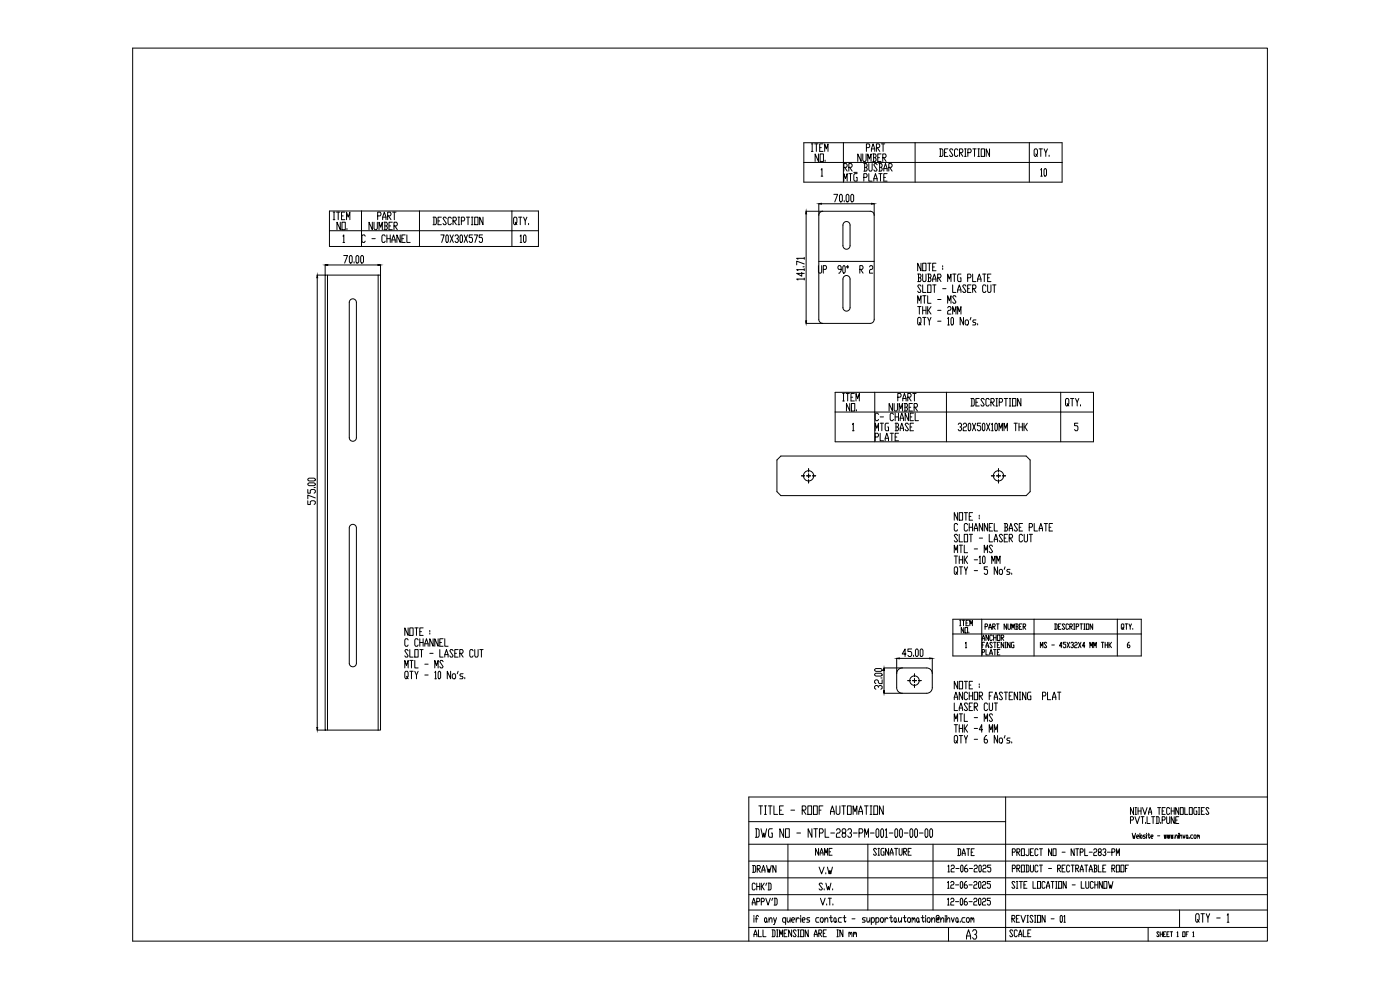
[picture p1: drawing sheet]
<svg xmlns="http://www.w3.org/2000/svg" width="841mm" height="594mm" viewBox="0 0 841 594" stroke-linecap="round" stroke-linejoin="round" font-family="sans-serif">
<!-- layer: 0 -->
<g fill="none" stroke="#000" stroke-width=".6">
<path d="M80 29h681v536h-681zM483 86h155v23h-155zM483 98h155M487 86h1M487 91h1M488 86v5M489 86h2M490 86v5M492 92v5l-2-5v5M492 89h1M493 92h2v5h-2zM494 86h-2v5h2"/>
<path d="M495 91v-5l1 3 1-3v5M496 96v1M507 86v23M519 98v5M522 98v4v1h1l1-1v-4M527 99l-1-1h-1v1l2 3-1 1h-1v-1M528 98v5M550 86v23M564 89h2v1v3v1h-2M565 89v5M567 92h1M569 89h-2v5h2"/>
<path d="M572 90v-1h-1l-1 1 2 3v1h-1l-1-1M575 90v-1h-1l-1 1v3l1 1h1v-1M576 92h2v-1v-2h-2v5M577 92l1 2M579 94h1M579 89h1M580 89v5M581 92h2v-1v-2h-2v5M584 89h2M585 89v5M587 94h1M587 89h1"/>
<path d="M588 89v5M589 89h2v5h-2zM594 89v5l-2-5v5M618 86v23M622 92l1 1-1 1-1-4 1-1h1v1v3v1M624 89h2M625 89v5M627 89l1 3v2M629 89l-1 3M630 93v1M493 102l1-1v5M493 106h1"/>
<path d="M507 101h1l1-1-1-2h-1v5M510 101h1l1-1-1-2h-1v5M531 103l1-5 1 5M534 101h1l1-1-1-2h-1v5M198 127h125v21h-125zM198 139h125M200 127h1M200 132h1M201 127v5M202 127h2M203 127v5M204 133v5l-2-5v5"/>
<path d="M205 130h1M205 133h2v5h-2zM207 127h-2v5h2M208 132v-5l1 3 1-3v5M208 137v1M217 127v12M252 127v21M260 130h2v1v3v1h-2M261 130v5M263 133h1M265 130h-2v5h2M268 131v-1h-1l-1 1 2 3v1h-1l-1-1"/>
<path d="M271 131v-1h-1l-1 1 1 4h1v-1M272 133h2v-1v-2h-2v5M273 133l1 2M275 135h1M275 130h1M276 130v5M277 133h2v-1v-2h-2v5M280 130h2M281 130v5M283 135h1M283 130h1M284 130v5"/>
<path d="M285 130h2v5h-2zM290 130v5l-2-5v5M308 127v21M310 133v1l-1 1v-1v-3v-1h1l1 1-1 3 1 1M312 130h2M313 130v5M315 130l1 3v2M317 130l-1 3M318 134v1M493 127h1h29l2 1v64l-1 2h-30l-2-1v-64zM507 134a2.1 2.1 0 0 1 2-1 2.1 2.1 0 0 1 2 2v13a2.1 2.1 0 0 1-2 2 2.1 2.1 0 0 1-3-2v-13zM206 142l1-1v5"/>
<path d="M206 146h1M492 157h33M553 158v5l-2-5v5M554 158h2v5h-2zM557 158h2M558 158v5M562 158h-2v5M566 160h.1M195 165h2v274h-2zM197 165h30M227 165h2v274h-2M227 165v274"/>
<path d="M506 168v17a2.1 2.1 0 0 0 3 2 2.1 2.1 0 0 0 2-2v-17M560 160h1M214 182v81M214 182a2.1 2.1 0 0 0-2-3 2.1 2.1 0 0 0-2 3v81a2.1 2.1 0 0 0 2 2 2.1 2.1 0 0 0 2-2M552 194h1l-1 1-1-1v-3h1h1v3v1M555 191v4M557 191l1 2v2M559 191l-1 2M563 193h2M569 191h1v4M569 195h1M572 191h1l-1 4-1-1v-3z"/>
<path d="M579 191v4l-2-4v4M580 192h1l1 1-1 2h-1v-1zM583 191v1M586 192h-1l-1 1 1 1h1v1h-2M587 194v1M502 236h155v29h-155zM526 236v29M569 236v29M583 239h2v1v3v1h-2M584 239v5M588 239h-2v5h2M598 239h1"/>
<path d="M599 239v5M603 239h2M604 239v5M606 239h1M607 239v5M608 239h2v5h-2zM613 239v5l-2-5v5M637 236v29M643 239h2M644 239v5M646 239l1 3v2M648 239l-1 3"/>
<path d="M502 248h155M510 242v5l-2-5v5M511 242h2v5h-2zM512 255l1-1v5M512 259h1M514 246v1M576 255v-1h1l1 1v1h-1M577 256l1 1-1 2h-1v-1M579 255v-1h1l1 1-1 1h-1v1v2h2M582 254l1 1v3v1l-1-1zM584 254l2 5M586 254l-2 5"/>
<path d="M586 242h1M589 254h-2v2h2v3h-1l-1-1M591 254l1 1-1 4-1-1v-3zM591 240v-1h-1l-1 1 2 3v1h-1l-1-1M593 254l2 5M594 240v-1h-1l-1 1v3l1 1h1v-1M595 254l-2 5M595 242h2v-1v-2h-2v5M596 255v-1v5M596 259h1M596 242l1 2M598 254l1 1v4l-1-1v-3z"/>
<path d="M598 244h1M600 259v-5l1 3 1-3v5M600 242h2v-1v-2h-2v5M603 259v-5l1 3 1-3v5M606 244h1M609 254h2M610 254v5M612 254v5M612 256h2M614 254v5M615 254v5M616 256l1 3"/>
<path d="M617 254l-2 2M641 242l1 1-1 1-1-4 1-1h1v1v3v1M648 254h-2v2h1h1v2l-1 1h-1v-1M649 243v1M467 276l2-2h147l3 2v19l-3 3h-147l-2-3zM481 286h2M486 285v1h-1M486 282v1M486 288v2M487 286h-1v1M488 286h2M596 286h1"/>
<path d="M600 285v1h-1M600 282v1M600 288v2M601 286h-1v1M602 286h2M214 317v81M214 317a2.1 2.1 0 0 0-2-2 2.1 2.1 0 0 0-2 2v81a2.1 2.1 0 0 0 2 3 2.1 2.1 0 0 0 2-3M575 308v4l-2-4v4M576 308h2v4h-2zM579 308h2M580 308v4M582 310h1"/>
<path d="M584 308h-2v4M588 309v1M574 334v5M576 334v5M578 334v5M579 334v5M580 336l1 3M588 335l1-1v5M588 339h1M591 334l1 1v3l-1 1-1-1zM596 339v-5l1 3 1-3v5M599 339v-5l1 3 1-3v5"/>
<path d="M574 344h1l-1 1-1-1 1-3h1v3v1M576 341h2M577 341v4M579 341l1 2v2M581 341l-1 2M585 343h2M593 341h-2v1h2v1v2h-1l-1-1M599 341v4l-2-4v4M601 342h1v1v2h-1l-1-1zM604 341l-1 1M607 342h-2v1v1h1h1l-1 1h-1M608 344v1"/>
<path d="M245 377v5l-2-5v5M246 377h2v5h-2zM249 377h2M250 377v5M252 379h1M254 377h-2v5M258 379h.1M572 372h114v22h-114zM577 373h.1M577 376h.1M577 373v3M578 373h2"/>
<path d="M579 373v3M579 377v3l-2-3v3M580 377h1v3h-1zM580 374h1M582 373h-2v3h2M582 380h.1M583 376v-3v2l1-2v3M621 372v22M634 375h1v2l-1 1M634 375v3M636 376h1M637 375h-1v3h1"/>
<path d="M640 375h-1h-1l2 2-1 1-1-1M642 375h-2l1 3 1-1M643 376h1v-1h-1v3M643 376l1 2M645 378h1M645 375h1M645 375v3M646 376h2v-1h-2v3M649 375h1M650 375v3M651 378h1M651 375h1"/>
<path d="M651 375v3M653 375h1v3h-1zM656 375v3l-1-3v3M671 372v22M674 377h1l-1 1v-3h1v3M676 375h1M677 375v3M678 375l1 3M680 375l-1 1M680 377v1M572 381h114M580 386v3"/>
<path d="M580 389h1M590 381v13M592 386h-2v3M592 389l1-3 1 3M596 386h-1l1 3h-1M598 386v3M601 386h-2v3M603 386v3l-2-3v3M604 389h1M604 386v3M607 386v3l-2-3v3M609 386h-1v3h1v-2"/>
<path d="M625 389v-3l1 2 1-2v3M629 386h-1h-1l2 3h-1h-1M632 387h1M638 388h-2l2-2v3M640 386h-1v1h1v2h-1M641 386l2 3M643 386l-2 3M643 386h1h1l-1 1M644 387v2h-1M646 386h1v1l-1 1v1h1M648 386l1 3M649 386l-1 3"/>
<path d="M652 388h-2l1-2v3M655 389v-3v2l1-2v3M657 389v-3l1 2 1-2v3M662 386h1M662 386v3M664 387h1M664 386v3M665 386v3M666 386v3M667 387l1 2M668 386l-2 1M678 386l-1 1v2h1v-2h-1"/>
<path d="M244 406l1 1-1 1-1-1v-3l1-1h1v1v3v1M247 403v5M249 403l1 2v3M251 403l-1 2M255 405h2M261 404l1-1v5M261 408h1M264 403l1 1-1 4-1-1zM271 403v5l-2-5v5M272 405h1h1l-1 3h-1v-1zM275 403v2M278 405h-1h-1l1 1h1v1v1h-2"/>
<path d="M279 407v1M540 402l2-1h15a3 3 0 0 1 3 4v8a3 3 0 0 1-3 3h-15a3 3 0 0 1-3-3v-8zM545 409h2M549 408v1h-1M549 405v1M549 411v2M551 409h-2v1M552 409h1M197 439h30M574 445l1 1h-1h-1l1-4h1v1v3M577 442v4M579 442l1 2v2"/>
<path d="M581 442l-1 2M585 444h2M593 442l-2 1v3h1h1v-2h-2M599 442v4l-2-4v4M601 443h1v1v2h-1h-1zM604 442l-1 1M607 443h-2v1v1h1l1 1h-1h-1M608 446h.1M604 479v86M761 479h-311v86M450 494h154M679 493h1l1-1-1-1h-1v4"/>
<path d="M682 491l1 4 2-4M686 491v4M688 494v1M689 491v4h2M693 491v4M695 491h1v3v1h-1M695 491v4M697 494v1M698 493h2v-1v-1h-2v4M701 491v4h1l1-1v-3M705 491v4l-1-4v4M708 491h-2v4h2"/>
<path d="M450 507h311M450 517h311M473 507v40M521 507v40M527 510h-1h-1l2 3-1 1h-1v-1M527 510h1M527 514h1M528 510v4M531 510h-1h-1l1 4h1v-2M534 510v4l-2-4v4M535 514l1-4v4M535 512h1"/>
<path d="M537 510h2M538 510v4M540 510l1 4 1-1v-3M543 512h1l1-1-1-1h-1v4M543 512l2 2M546 512h.1M547 510h-1v4h1M560 507v40M680 501l1 3v-2v2l1-3M683 503h1v-1h-1v1l1 1M685 501v3M685 502h1v2l-1-1z"/>
<path d="M688 502h-1v1h1l-1 1M689 501h.1M689 502v2M689 502h2M690 501v2v1l1-1M691 503h1v-1h-1v1l1 1M695 502h2M699 502l1 2v-2v2l1-2M701 502l1 2v-2v2l1-2M703 502l1 2v-2v2l1-2M705 503v1M706 503l1-1v2"/>
<path d="M706 502v2M708 501h.1M708 502v2M709 503l1-1v2M709 501v3M711 502v2l1-2M713 502h1l-1 2v-1zM714 503v1M715 503v1M717 502h-2l1 2h1M718 502h1l-1 2-1-1zM719 502h1v1"/>
<path d="M719 502v2M720 502l1 2M450 537h311M450 527h311M454 531l-1-1h-1v1v3v1h1l1-1M455 530v5M455 533h1M456 530v5M457 530v5M458 533l1 2M459 530l-2 3M460 530v2"/>
<path d="M461 530h2v1v3v1h-2M462 530v5M493 540l1 4 2-4M494 531v-1h-1l-1 1 2 3v1h-1l-1-1M495 534v1M496 530l1 5 1-2v2l1-5M498 540h1M498 540v4M500 534v1M569 530l1-1v5M569 534h1M571 530l1-1h1v1v2h-1h-1v2h2"/>
<path d="M574 532h2M577 540h1v4l-1-1zM577 529l1 1v4l-1-1zM581 529l-2 2v2l1 1h1v-2h-2M581 540l-2 1v2l1 1h1v-1v-1h-2M582 532h2M585 530v-1h1l1 1-1 2h-1v2h2M588 529l1 1v4l-1-1zM588 540h1v4l-1-1zM590 530l1-1h1v1v2h-1h-1v2h2M595 540h-2v1h2v1v2h-1l-1-1M595 529h-2v2h2v1v2h-1l-1-1"/>
<path d="M610 530l-1-1h-1v1l2 3-1 1h-1v-1M611 529h.1M611 534h.1M611 529v5M612 529h2M613 529v5M615 532h1M617 529h-2v5h2M621 529v5h1M623 529h2v5h-2zM628 530l-1-1h-1v1v4h1l1-1M629 534l1-5 1 5"/>
<path d="M629 532h2M631 529h2M632 529v5M634 529h1M634 534h1M635 529v5M636 529h2v5h-2zM640 529v5l-1-5v5M644 532h2M650 529v5h1M652 529l1 5h1v-1v-4M657 530l-1-1h-1v1v3v1h1l1-1"/>
<path d="M658 532h2M658 529v5M660 529v5M662 529v5l-2-5v5M663 529h2v5h-2zM666 529l1 5v-2l1 2 1-5M450 557h311M450 547h311M453 550v1M453 551v3M454 552h1M456 551l-1-1-1 1v3"/>
<path d="M460 551l1 1-1 2-1-1zM461 553v1M462 553l1-2 1 3M462 551v3M465 551l1 3M466 551l-1 4M472 552l-1-1-1 1 1 2h1M472 551v4M473 551v3l2-1M475 551v3M476 553h1v-1v-1h-1v1v1v1h1M478 551v3"/>
<path d="M480 552l-1-1-1 2M481 550v1M481 551v3M482 553h1l1-1-1-1h-1v1v1v1h1M486 551h-1v1l1 1v1h-1M492 551h-1l-1 1 1 2h1M493 551h1l1 1-1 2h-1v-1zM495 553l2-2v3M495 551v3M497 543v1M498 551h2M499 550v3l1 1v-1"/>
<path d="M500 543v1M501 551l1 1v2l-1-1zM502 553l1 1M505 551h-1v1v2h1M506 551h2M507 550v3l1 1v-1M512 552h2M520 551h-2v1l2 1-1 1h-1M521 551v3l2-1M523 551v3M523 552l1-1h1v1v2h-2M523 551v4"/>
<path d="M526 552l1-1h1v1v2h-2M526 551v4M529 551h1l1 1-1 2h-1v-1zM532 551v3M533 552v-1l-1 2M534 551h2M535 550v3l1 1v-1M537 551l1 1v2l-1-1zM538 553l1 1M540 551v3l2-1M542 551v3M542 551h2"/>
<path d="M543 550v3l1 1v-1M546 551h1v1v2h-1l-1-1zM548 552v-1l1 2M548 551v3M549 552v-1l1 1v2M551 551l1 1v2l-1-1zM552 553v1M553 551h2M554 550v3l1 1v-1M556 550v1M556 551v3M557 551h1l1 1-1 2h-1v-1z"/>
<path d="M560 553l1-2 1 3M560 551v3M564 552l-1 1v-2h1v2v-1v-2h-1l-1 3 1 1h1M565 553l1-2 1 3M565 551v3M568 550v1M568 551v3M569 553l1-2 1 3M569 550v4M569 540h1v4M569 544h1M570 557v8"/>
<path d="M571 540h1h1v2h-1h-1v2h2M571 551l1 3 1-3M574 542h2M575 551l1 1-1 2-1-1zM576 553v1M577 553v1M580 551h-2v1v2h2M581 551h1v1v2h-1v-1zM582 542h2M583 552l1-1v2M583 551v3M584 552l1-1v1v2"/>
<path d="M585 540h1h1l-1 2h-1v2h2M590 540h1h1v2h-1h-1v2h2M608 552h1l1-1-1-1h-1v4M608 552l2 2M611 552h.1M612 550h-1v4h1M613 550l2 4 1-4M617 554h1M617 550h1M617 550v4M621 551l-1-1h-1v1l2 2-1 1h-1v-1M621 554h1"/>
<path d="M621 550h1M622 550v4M623 550h2v4h-2zM628 550v4l-2-4v4M631 552h2M637 550l1 1v3l-1-1zM639 551l1-1v4M639 554h1M690 557v8M697 560v3M698 560v3M700 560h-1v3h1"/>
<path d="M702 560h-1v3h1M703 560h1M704 560v3M709 547v10M711 560h1v3h-1zM714 560h-1v3M719 552l1 1-1 1-1-1v-3l1-1h1v1v3v1M721 549h3M722 549v5M725 549l1 2v3M727 549l-1 2M731 551h2"/>
<path d="M737 550l1-1v5M737 554h1M696 560h-1l1 2v1l-1-1M697 561h1M699 561h1M701 561h1M707 560v3M707 563h1M713 561h.1M717 560v3M717 563h.1"/>
<circle cx="486" cy="286" r="3"/>
<circle cx="600" cy="286" r="3"/>
<circle cx="549" cy="409" r="2.9"/>
</g>
<!-- layer: FORMAT -->
<g fill="none" stroke="#000" stroke-width=".6">
<path d="M501 117h2l-2 4M505 117h1v4h-1h-1v-4zM509 117h1v4h-1h-1v-4zM512 117h1v4h-1h-1v-4zM484 127h10M484 128v65M492 122v7M493 122h31M507 121h.1M525 122v7M195 159v6M197 159h30"/>
<path d="M206 153h3l-2 5M210 153l2 1v3l-1 1-1-1v-3zM213 157v1M214 153l2 1v3l-1 1-1-1v-3zM217 153l1 1v3v1l-1-1v-3zM229 159v6M483 159l-4-2v2M483 155h-4v1M483 155v1M191 165h4M191 167v270M482 164v2l-3-2h4"/>
<path d="M482 160h1M483 168h-4M483 162h-4v1M483 161v2M483 167v1M484 194h10M185 294v2h1v-1l1-1 2 1v1M185 291l1-1h3v1v1h-3zM185 288l1-1h3v1v1h-3zM189 293h.1M189 299l-4-2v3M185 301v2h1v-2h3v1v1"/>
<path d="M539 395v10M540 395h18M544 393h-2l2-3v4M548 390h-3v1h2l1 3h-1h-1h-1M549 394h.1M550 390l2 1v3h-1h-1v-3zM553 390l1 1v3h-1v-3zM560 395v10M525 405l1-1h3l1 2h-1h-3zM525 402h1h3l1 1h-1h-3zM528 413l-1-1h-2v1l1 1M528 412h2v1l-1 1"/>
<path d="M529 407h1M530 408v3h-2v-1v-1l-2-1-1 1v1l1 1M531 401h11M531 416h11M531 403v12M191 439h4"/>
</g>
<path d="M484 127l1 1h-1zM492 122h1v1zM524 122h1l-1 1zM195 159h2zM227 159h2h-2zM191 165v2h-1zM484 193h1l-1 1zM539 395h1v1zM558 395h2l-2 1zM531 401v2zM531 415v1zM190 437h1v2z" fill="#000" stroke="#000" stroke-width=".6"/>
<text font-size="9.7" x="579" y="566">A3</text>
<g font-size="8.8">
<text x="455" y="490">TITLE - ROOF AUTOMATION</text>
<text x="453" y="504">DWG NO - NTPL-283-PM-001-00-00-00</text>
</g>
<g font-size="8.4">
<text x="519" y="92">PART</text>
<text x="506" y="110">MTG PLATE</text>
<text x="226" y="133">PART</text>
<text x="220" y="139">NUMBER</text>
<text x="216" y="147">C - CHANEL</text>
<text x="264" y="147">70X30X575</text>
<text x="490" y="165">UP 90° R 2</text>
<text x="550" y="170">BUBAR MTG PLATE</text>
<text x="550" y="183">MTL - MS</text>
<text x="505" y="242">ITEM</text>
<text x="538" y="242">PART</text>
<text x="525" y="254">C- CHANEL</text>
<text x="525" y="260">MTG BASE</text>
<text x="525" y="266">PLATE</text>
<text x="572" y="320">C CHANNEL BASE PLATE</text>
<text x="572" y="327">SLOT - LASER CUT</text>
<text x="572" y="333">MTL - MS</text>
<text x="242" y="389">C CHANNEL</text>
<text x="242" y="403">MTL - MS</text>
<text x="572" y="422">ANCHOR FASTENING PLAT</text>
<text x="572" y="435">MTL - MS</text>
<text x="572" y="441">THK -4 MM</text>
</g>
<g font-size="7.9">
<text x="514" y="98">NUMBER</text>
<text x="550" y="177">SLOT - LASER CUT</text>
<text x="550" y="190">THK - 2MM</text>
<text x="533" y="248">NUMBER</text>
<text x="242" y="396">SLOT - LASER CUT</text>
<text x="572" y="415">NOTE :</text>
<text x="572" y="428">LASER CUT</text>
<text x="489" y="515">NAME</text>
<text x="451" y="525">DRAWN</text>
<text x="450" y="545">APPV'D</text>
</g>
<g font-size="7.5">
<text x="678" y="490">NIHVA TECHNOLOGIES</text>
<text x="574" y="515">DATE</text>
<text x="607" y="515">PROJECT NO - NTPL-283-PM</text>
<text x="491" y="526">V.W</text>
<text x="568" y="525">12-06-2025</text>
<text x="607" y="525">PRODUCT - RECTRATABLE ROOF</text>
<text x="452" y="564">ALL DIMENSION ARE IN mm</text>
<text x="605" y="564">SCALE</text>
</g>
<g font-size="7.1">
<text x="630" y="107" transform="rotate(-90 630 107)">10</text>
<text x="317" y="147" transform="rotate(-90 317 147)">10</text>
<text x="589" y="395">PLATE</text>
</g>
<g font-size="6.6">
<text x="591" y="379">PART NUMBER</text>
<text x="589" y="386">ANCHOR</text>
</g>
</svg>
